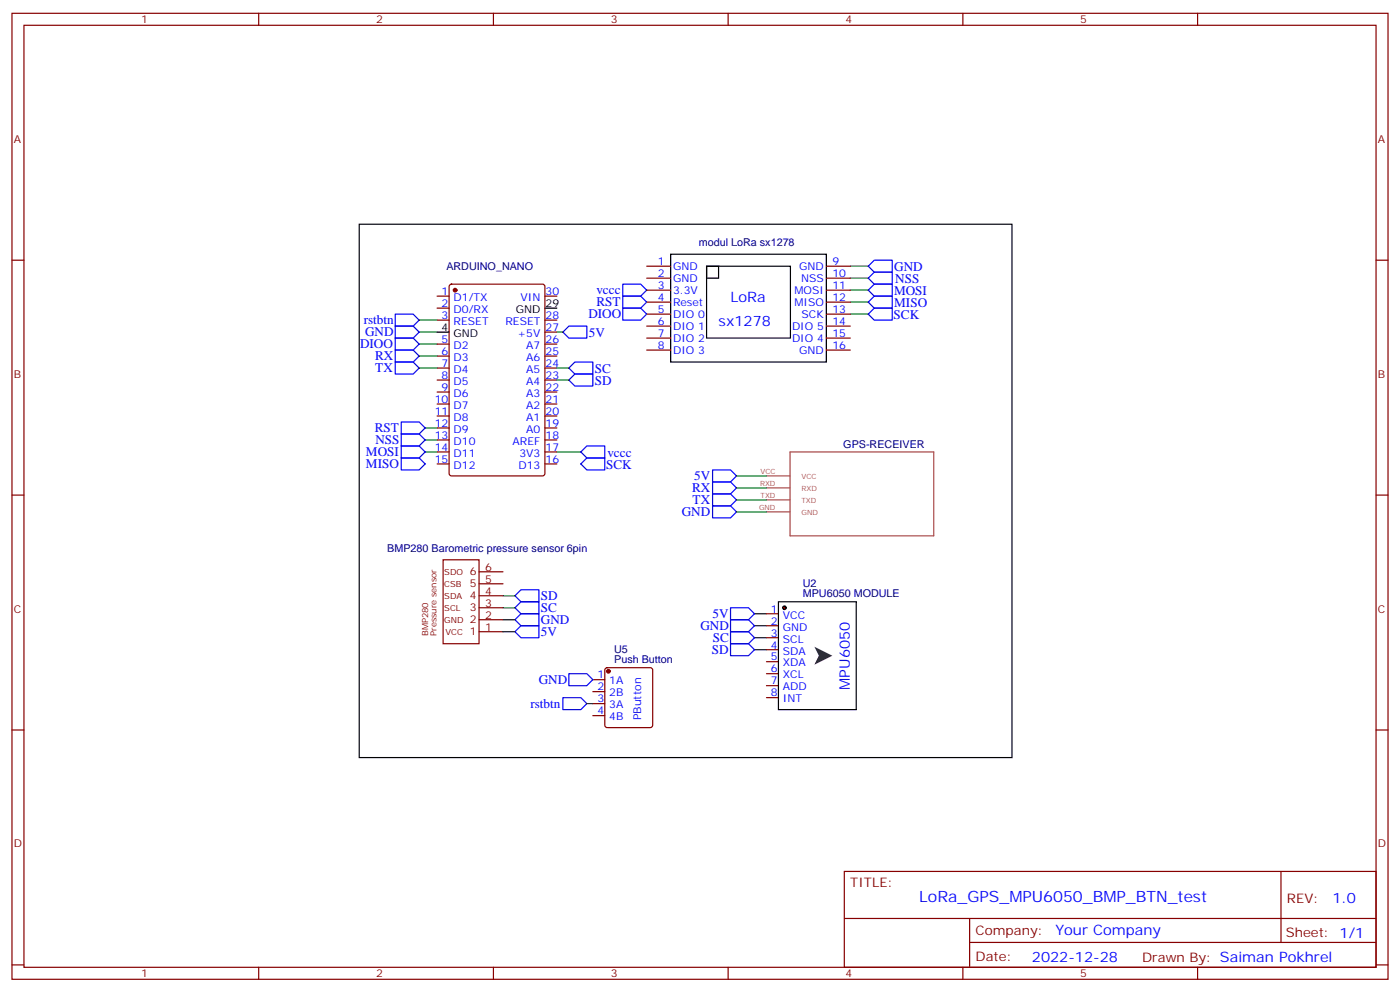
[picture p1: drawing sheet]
<svg xmlns="http://www.w3.org/2000/svg" width="412mm" height="292mm" viewBox="0 0 412 292" stroke-linecap="round" stroke-linejoin="round" font-family="sans-serif">
<g fill="none" stroke="#870000" stroke-width=".35">
<path d="M3.5 3.9h405.4v284.4h-405.4zM7.1 7.4h398.2v277.3h-398.2zM76.2 3.9v3.5M145.3 3.9v3.5M214.5 3.9v3.5M283.6 3.9v3.5M352.8 3.9v3.5M3.5 76.6h3.6M405.3 76.6h3.6M3.5 145.7h3.6M405.3 145.7h3.6M178.4 196.7l.5-.2h12.7l.5 .2 .2 .5v16.3l-.3 .5-.4 .2h-12.7l-.5-.3-.2-.4v-16.3z"/>
<path d="M3.5 214.9h3.6M174.6 200.1h3.6M174.6 203.6h3.6M174.6 207.1h3.6M174.6 210.6h3.6M405.3 214.9h3.6M248.7 256.5h156.6v28.2h-156.6zM377.3 256.5v20.9M248.7 270.4h156.5M285.6 277.4h119.6M285.6 270.4v14.1M3.5 284h3.6"/>
<path d="M76.2 284.7v3.6M145.3 284.7v3.6M214.5 284.7v3.6M283.6 284.7v3.6M352.8 284.7v3.6M405.3 284h3.6"/>
</g>
<circle cx="179.2" cy="197.6" r=".53" fill="#870000" stroke="#870000" stroke-width=".35"/>
<path d="M222.2 191.2h3.6M222.2 187.7h3.6M222.2 184.2h3.6M222.2 180.7h3.6" fill="none" stroke="#008700" stroke-width=".35"/>
<path d="M215.2 178.9h5.3l1.7 1.8-1.7 1.7h-5.3zM215.2 189.5h5.3l1.7 1.7-1.7 1.8h-5.3zM215.2 185.9h5.3l1.7 1.8-1.7 1.8h-5.3zM215.2 182.4h5.3l1.7 1.8-1.7 1.7h-5.3z" fill="none" stroke="#00f" stroke-width=".35"/>
<circle cx="231.1" cy="178.9" r=".53" fill="#870000" stroke="#000" stroke-width=".35"/>
<path d="M225.8 180.7h3.5M225.8 184.2h3.5M225.8 187.7h3.5M225.8 191.2h3.5M225.8 194.8h3.5M225.8 198.3h3.5M225.8 201.8h3.5M225.8 205.4h3.5" fill="none" stroke="#870000" stroke-width=".35"/>
<path d="M229.3 177.1h22.9v31.8h-22.9z" fill="none" stroke="#000" stroke-width=".35"/>
<path d="M239.9 190.4l5.3 2.6-5.3 2.7 1.3-2.7z" fill="#333"/>
<g fill="none" stroke="#008700" stroke-width=".35">
<path d="M250.5 78.4h5.3M123.5 97.8h5.3M123.5 94.2h5.3M164 97.8h1.8M250.5 92.5h5.3M250.5 85.4h5.3M250.5 88.9h5.3M250.5 81.9h5.3M123.5 101.3h5.3M123.5 104.8h5.3M123.5 108.3h5.3M164 108.3h3.6"/>
<path d="M164 111.9h3.6M125.2 126h3.6M125.2 133h3.6M125.2 129.5h3.6M164 133h7.1M217 143.6h8.8M217 147.1h8.8M217 150.7h8.8M217 140.1h8.8M148.2 178.9h3.5M148.2 175.4h3.5M148.2 185.9h3.5"/>
<path d="M148.2 182.4h3.5M172.9 207.1h1.7"/>
</g>
<g fill="none" stroke="#00f" stroke-width=".35">
<path d="M255.8 78.4l1.7-1.8h5.3v3.5h-5.3zM116.4 99.5h5.3l1.8 1.8-1.8 1.7h-5.3zM116.4 96h5.3l1.8 1.8-1.8 1.7h-5.3zM116.4 92.5h5.3l1.8 1.7-1.8 1.8h-5.3zM165.8 97.8l1.8-1.8h5.3v3.5h-5.3zM183.4 90.7h5.3l1.8 1.8-1.8 1.7h-5.3zM183.4 87.2h5.3l1.8 1.7-1.8 1.8h-5.3zM183.4 83.6h5.3l1.8 1.8-1.8 1.8h-5.3zM255.8 92.5l1.7-1.8h5.3v3.5h-5.3zM255.8 85.4l1.7-1.8h5.3v3.6h-5.3zM255.8 88.9l1.7-1.7h5.3v3.5h-5.3zM255.8 81.9l1.7-1.8h5.3v3.5h-5.3z"/>
<path d="M116.4 103h5.3l1.8 1.8-1.8 1.8h-5.3zM116.4 106.6h5.3l1.8 1.7-1.8 1.8h-5.3zM167.6 111.9l1.7-1.8h5.3v3.5h-5.3zM167.6 108.3l1.7-1.7h5.3v3.5h-5.3zM118.2 124.2h5.3l1.7 1.8-1.7 1.7h-5.3zM118.2 131.3h5.3l1.7 1.7-1.7 1.8h-5.3zM118.2 134.8h5.3l1.7 1.8-1.7 1.7h-5.3zM118.2 127.7h5.3l1.7 1.8-1.7 1.8h-5.3zM171.1 136.6l1.8-1.8h5.3v3.5h-5.3zM171.1 133l1.8-1.7h5.3v3.5h-5.3zM209.9 138.3h5.3l1.8 1.8-1.8 1.8h-5.3zM209.9 141.9h5.3l1.8 1.7-1.8 1.8h-5.3z"/>
<path d="M209.9 145.4h5.3l1.8 1.7-1.8 1.8h-5.3zM209.9 148.9h5.3l1.8 1.8-1.8 1.7h-5.3zM151.7 178.9l1.8-1.8h5.2v3.6h-5.2zM153.5 173.6h5.2v3.5h-5.2l-1.8-1.7zM151.7 185.9l1.8-1.7h5.2v3.5h-5.2zM153.5 180.7h5.2v3.5h-5.2l-1.8-1.8zM167.6 198.3h5.3l1.7 1.8-1.7 1.7h-5.3zM165.8 205.4h5.3l1.8 1.7-1.8 1.8h-5.3z"/>
</g>
<path d="M105.8 66h192.3v157h-192.3zM197.6 74.8h45.8v31.8h-45.8zM208.1 78.4h24.7v21.1h-24.7zM208.1 78.4h3.6v3.5h-3.6zM128.8 97.8h3.5M160.5 90.7h3.5" fill="none" stroke="#000" stroke-width=".35"/>
<g fill="none" stroke="#870000" stroke-width=".35">
<path d="M190.5 78.4h7.1M243.4 78.4h7.1M128.8 87.2h3.5M128.8 90.7h3.5M128.8 94.2h3.5M132.5 83.9l.5-.3h26.8l.7 .5v55.3l-.4 .6-27.1 .1-.7-.5v-55.3zM160.5 87.2h3.5M160.5 94.2h3.5M160.5 97.8h3.5M190.5 81.9h7.1M190.5 85.4h7.1M190.5 88.9h7.1"/>
<path d="M190.5 92.5h7.1M190.5 96h7.1M190.5 99.5h7.1M243.4 81.9h7.1M243.4 85.4h7.1M243.4 88.9h7.1M243.4 92.5h7.1M243.4 96h7.1M243.4 99.5h7.1M128.8 101.3h3.5M128.8 104.8h3.5M128.8 108.3h3.5"/>
<path d="M128.8 111.9h3.5M128.8 115.4h3.5M128.8 118.9h3.5M160.5 101.3h3.5M160.5 104.8h3.5M160.5 108.3h3.5M160.5 111.9h3.5M160.5 115.4h3.5M160.5 118.9h3.5M190.5 103h7.1M243.4 103h7.1M128.8 122.4h3.5"/>
<path d="M128.8 126h3.5M128.8 129.5h3.5M128.8 133h3.5M128.8 136.6h3.5M160.5 122.4h3.5M160.5 126h3.5M160.5 129.5h3.5M160.5 133h3.5M160.5 136.6h3.5M130.5 164.8h10.6v24.7h-10.6zM141.1 178.9h7.1M141.1 175.4h7.1"/>
<path d="M141.1 171.8h7.1M141.1 168.3h7.1M141.1 185.9h7.1M141.1 182.4h7.1"/>
</g>
<circle cx="134.1" cy="85.4" r=".53" fill="#870000" stroke="#870000" stroke-width=".35"/>
<path d="M232.7 133h42.4v24.7h-42.4zM225.8 143.6h6.9M225.8 147.1h6.9M225.8 150.7h6.9M225.8 140.1h6.9" fill="none" stroke="#a64a4a" stroke-width=".35"/>
<text font-size="4.6" fill="#00f" x="270.8" y="265.5">LoRa_GPS_MPU6050_BMP_BTN_test</text>
<g font-size="4.2" fill="#00f">
<text x="215.2" y="88.9">LoRa</text>
<text x="211.7" y="96">sx1278</text>
<text x="250.4" y="203" transform="rotate(-90 250.4 203)">MPU6050</text>
<text x="392.5" y="265.8">1.0</text>
<text x="310.9" y="275.3">Your Company</text>
<text x="304" y="283.1">2022-12-28</text>
</g>
<g font-size="3.9" fill="#00f">
<text x="263.4" y="79.7">GND</text>
<text x="263.7" y="83.2">NSS</text>
<text x="175.7" y="86.7">vccc</text>
<text x="263.4" y="86.8">MOSI</text>
<text x="107.1" y="95.5">rstbtn</text>
<text x="173.3" y="93.7">DIOO</text>
<text x="175.7" y="90.2">RST</text>
<text x="263.2" y="93.8">SCK</text>
<text x="263.4" y="90.3">MISO</text>
<text x="107.6" y="99">GND</text>
<text x="173.5" y="99.1">5V</text>
<text x="106" y="102.6">DIOO</text>
<text x="110.5" y="106.1">RX</text>
<text x="110.5" y="109.6">TX</text>
<text x="175.2" y="109.7">SC</text>
<text x="175.2" y="113.2">SD</text>
<text x="110.4" y="127.2">RST</text>
<text x="110.6" y="130.8">NSS</text>
<text x="107.8" y="134.3">MOSI</text>
<text x="107.8" y="137.8">MISO</text>
<text x="178.6" y="137.9">SCK</text>
<text x="178.9" y="134.4">vccc</text>
<text x="204.5" y="141.4">5V</text>
<text x="203.8" y="144.9">RX</text>
<text x="204" y="148.4">TX</text>
<text x="200.8" y="151.9">GND</text>
<text x="159.3" y="176.7">SD</text>
<text x="159.3" y="180.2">SC</text>
<text x="159.4" y="183.8">GND</text>
<text x="206.3" y="185.4">GND</text>
<text x="209.9" y="181.8">5V</text>
<text x="159.4" y="187.3">5V</text>
<text x="210" y="188.9">SC</text>
<text x="209.7" y="192.4">SD</text>
<text x="158.7" y="201.3">GND</text>
<text x="156.3" y="208.4">rstbtn</text>
</g>
<g font-size="3.9" fill="#800">
<text x="250.5" y="261.1">TITLE:</text>
<text x="379.1" y="265.8">REV:</text>
<text x="287.4" y="275.3">Company:</text>
<text x="378.7" y="275.9">Sheet: 1/1</text>
<text x="287.4" y="283">Date:</text>
<text x="336.4" y="283.1">Drawn By: Saiman Pokhrel</text>
</g>
<g font-size="3.2" fill="#800">
<text x="41.6" y="6.9">1</text>
<text x="110.8" y="6.9">2</text>
<text x="179.9" y="6.9">3</text>
<text x="249.1" y="6.9">4</text>
<text x="318.2" y="6.9">5</text>
<text x="4.1" y="42">A</text>
<text x="405.9" y="42">A</text>
<text x="4.1" y="111.2">B</text>
<text x="405.9" y="111.2">B</text>
<text x="142.9" y="168">6</text>
<text x="138.4" y="172.9">5</text>
<text x="138.4" y="169.4">6</text>
<text x="142.9" y="171.5">5</text>
<text x="138.4" y="180">3</text>
<text x="138.4" y="176.4">4</text>
<text x="142.9" y="178.5">3</text>
<text x="142.9" y="175">4</text>
<text x="4.1" y="180.3">C</text>
<text x="138.4" y="183.5">2</text>
<text x="142.9" y="185.6">1</text>
<text x="142.9" y="182.1">2</text>
<text x="405.9" y="180.3">C</text>
<text x="138.4" y="187">1</text>
<text x="4.1" y="249.4">D</text>
<text x="405.9" y="249.4">D</text>
<text x="41.6" y="287.7">1</text>
<text x="110.8" y="287.7">2</text>
<text x="179.9" y="287.7">3</text>
<text x="249.1" y="287.7">4</text>
<text x="318.2" y="287.7">5</text>
</g>
<g font-size="3.2" fill="#00f">
<text x="193.8" y="78">1</text>
<text x="245.2" y="78">9</text>
<text x="193.8" y="81.5">2</text>
<text x="198.3" y="79.4">GND</text>
<text x="198.3" y="82.9">GND</text>
<text x="235.4" y="79.4">GND</text>
<text x="236" y="82.9">NSS</text>
<text x="245.2" y="81.5">10</text>
<text x="130.1" y="86.8">1</text>
<text x="133.6" y="88.6">D1/TX</text>
<text x="153.3" y="88.6">VIN</text>
<text x="160.7" y="86.8">30</text>
<text x="193.8" y="85.1">3</text>
<text x="193.8" y="88.6">4</text>
<text x="198.3" y="86.5">3.3V</text>
<text x="198.3" y="90">Reset</text>
<text x="234" y="86.5">MOSI</text>
<text x="234" y="90">MISO</text>
<text x="245.2" y="85.1">11</text>
<text x="245.2" y="88.6">12</text>
<text x="130.1" y="90.3">2</text>
<text x="130.1" y="93.9">3</text>
<text x="133.6" y="92.1">D0/RX</text>
<text x="133.6" y="95.6">RESET</text>
<text x="148.9" y="95.6">RESET</text>
<text x="160.7" y="93.9">28</text>
<text x="193.8" y="92.1">5</text>
<text x="193.8" y="95.6">6</text>
<text x="198.3" y="93.5">DIO 0</text>
<text x="236.1" y="93.5">SCK</text>
<text x="245.2" y="92.1">13</text>
<text x="245.2" y="95.6">14</text>
<text x="130.1" y="100.9">5</text>
<text x="152.4" y="99.2">+5V</text>
<text x="160.7" y="100.9">26</text>
<text x="160.7" y="97.4">27</text>
<text x="193.8" y="99.2">7</text>
<text x="198.3" y="97">DIO 1</text>
<text x="198.3" y="100.6">DIO 2</text>
<text x="233.3" y="97">DIO 5</text>
<text x="233.3" y="100.6">DIO 4</text>
<text x="245.2" y="99.2">15</text>
<text x="130.1" y="104.5">6</text>
<text x="130.1" y="108">7</text>
<text x="133.6" y="102.7">D2</text>
<text x="133.6" y="106.2">D3</text>
<text x="155" y="106.2">A6</text>
<text x="155" y="102.7">A7</text>
<text x="160.7" y="108">24</text>
<text x="160.7" y="104.5">25</text>
<text x="193.8" y="102.7">8</text>
<text x="198.3" y="104.1">DIO 3</text>
<text x="235.4" y="104.1">GND</text>
<text x="245.2" y="102.7">16</text>
<text x="130.1" y="111.5">8</text>
<text x="133.6" y="109.7">D4</text>
<text x="133.6" y="113.3">D5</text>
<text x="155" y="113.3">A4</text>
<text x="155" y="109.7">A5</text>
<text x="160.7" y="111.5">23</text>
<text x="128.1" y="118.6">10</text>
<text x="130.1" y="115">9</text>
<text x="133.6" y="116.8">D6</text>
<text x="155" y="116.8">A3</text>
<text x="160.7" y="118.6">21</text>
<text x="160.7" y="115">22</text>
<text x="128.1" y="122.1">11</text>
<text x="128.1" y="125.6">12</text>
<text x="133.6" y="120.3">D7</text>
<text x="133.6" y="123.9">D8</text>
<text x="155" y="123.9">A1</text>
<text x="155" y="120.3">A2</text>
<text x="160.7" y="125.6">19</text>
<text x="160.7" y="122.1">20</text>
<text x="128.1" y="129.2">13</text>
<text x="133.6" y="127.4">D9</text>
<text x="133.6" y="130.9">D10</text>
<text x="151" y="130.9">AREF</text>
<text x="155" y="127.4">A0</text>
<text x="160.7" y="129.2">18</text>
<text x="128.1" y="132.7">14</text>
<text x="128.1" y="136.2">15</text>
<text x="133.6" y="134.4">D11</text>
<text x="133.6" y="138">D12</text>
<text x="152.7" y="138">D13</text>
<text x="153" y="134.4">3V3</text>
<text x="160.7" y="136.2">16</text>
<text x="160.7" y="132.7">17</text>
<text x="227.1" y="180.3">1</text>
<text x="227.1" y="183.8">2</text>
<text x="230.6" y="182.1">VCC</text>
<text x="230.6" y="185.6">GND</text>
<text x="227.1" y="187.4">3</text>
<text x="227.1" y="190.9">4</text>
<text x="230.6" y="189.1">SCL</text>
<text x="227.1" y="194.4">5</text>
<text x="227.1" y="197.9">6</text>
<text x="230.6" y="192.7">SDA</text>
<text x="230.6" y="196.2">XDA</text>
<text x="176" y="199.7">1</text>
<text x="176" y="203.2">2</text>
<text x="179.5" y="201.5">1A</text>
<text x="227.1" y="201.5">7</text>
<text x="230.6" y="199.7">XCL</text>
<text x="230.6" y="203.2">ADD</text>
<text x="176" y="206.8">3</text>
<text x="179.5" y="205">2B</text>
<text x="179.5" y="208.5">3A</text>
<text x="227.1" y="205">8</text>
<text x="230.6" y="206.8">INT</text>
<text x="176" y="210.3">4</text>
<text x="179.5" y="212.1">4B</text>
<text x="188.9" y="212" transform="rotate(-90 188.9 212)">PButton</text>
</g>
<g font-size="3.2" fill="#000080">
<text x="205.8" y="72.5">modul LoRa sx1278</text>
<text x="131.5" y="79.6">ARDUINO_NANO</text>
<text x="248.4" y="132">GPS-RECEIVER</text>
<text x="114.1" y="162.5">BMP280 Barometric pressure sensor 6pin</text>
<text x="236.5" y="172.8">U2</text>
<text x="236.5" y="175.9">MPU6050 MODULE</text>
<text x="180.9" y="195.3">Push Button</text>
<text x="180.9" y="192.2">U5</text>
</g>
<g font-size="3.2">
<text x="151.9" y="92.1">GND</text>
<text x="160.7" y="90.3">29</text>
<text x="130.1" y="97.4">4</text>
<text x="133.6" y="99.2">GND</text>
</g>
<g font-size="2.5" fill="#600">
<text x="130.9" y="172.8">CSB</text>
<text x="130.9" y="169.2">SDO</text>
<text x="130.9" y="179.9">SCL</text>
<text x="130.9" y="176.3">SDA</text>
<text x="130.9" y="183.3">GND</text>
<text x="126.1" y="187.2" transform="rotate(-90 126.1 187.2)">BMP280</text>
<text x="128.6" y="187.2" transform="rotate(-90 128.6 187.2)">Pressure sensor</text>
<text x="131.2" y="186.8">VCC</text>
</g>
<g font-size="2.1" fill="#a54b4b">
<text x="223.9" y="142.9">RXD</text>
<text x="224" y="139.4">VCC</text>
<text x="236.1" y="141.1">VCC</text>
<text x="223.6" y="150">GND</text>
<text x="224.1" y="146.4">TXD</text>
<text x="236.1" y="144.7">RXD</text>
<text x="236.1" y="148.2">TXD</text>
<text x="236.1" y="151.7">GND</text>
</g>
</svg>
